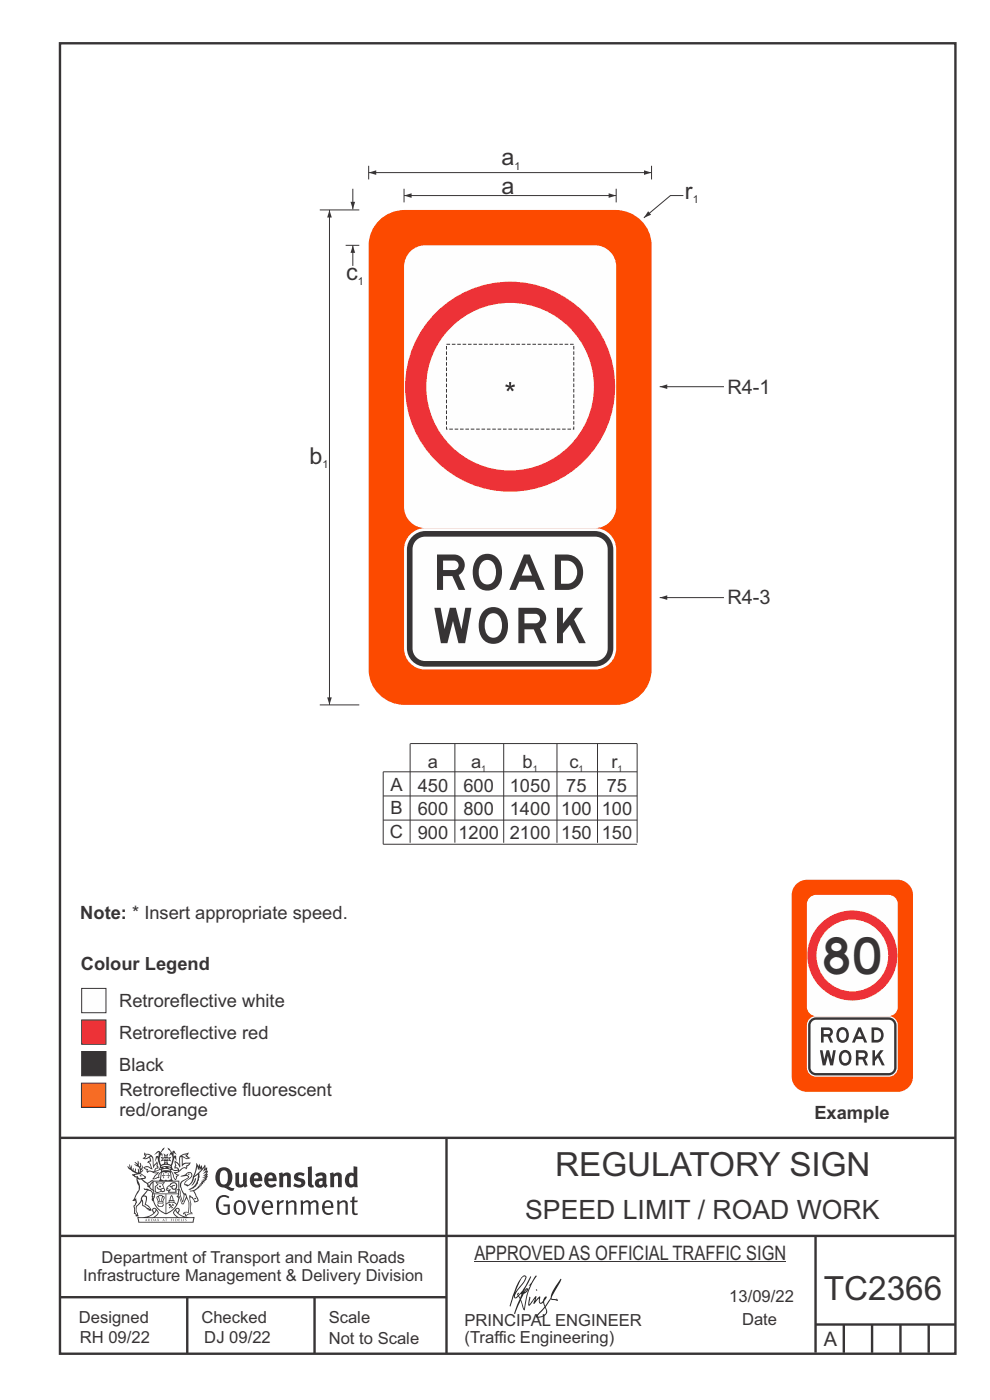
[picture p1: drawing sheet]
<svg xmlns="http://www.w3.org/2000/svg" width="210mm" height="297mm" viewBox="0 0 210 297" stroke-linecap="round" stroke-linejoin="round" font-family="sans-serif">
<g fill="none" stroke="#373435" stroke-width=".51">
<path d="M12.7 9.2h190v278h-190zM12.7 241.4h190M94.7 241.4v45.8M12.7 275.2h82M12.7 262.2h190.1M39.7 275.2v12M66.7 275.2v12M173 262.1v24.9M173 281h29.6M179 281v6M185 281v6M191 281v6"/>
<path d="M197 281v6"/>
</g>
<g fill="#373435">
<path d="M47 248.4a2.55 2.55 0 0 0 0 2.7l.3 .2a.81 .81 0 0 0 1-1v-.5a1.04 1.04 0 0 0-1.1-1.5zM46.3 248.1a1.82 1.82 0 0 1 2.1-.2 1.82 1.82 0 0 1 .9 1.8 2.29 2.29 0 0 1-.8 2l.7 .3h.5l-.2 .6a2.87 2.87 0 0 1-2-.7 2.12 2.12 0 0 1-1.7-3.1z" fill-rule="evenodd"/>
<path d="M49.9 248.9l.8-.2v2a.46 .46 0 0 0 .3 .6 .46 .46 0 0 0 .6-.3v-2.1l.7-.2v2.4l.2 .5-.5 .3-.3-.3a1.02 1.02 0 0 1-1.2 .3 1.02 1.02 0 0 1-.6-1.1z" fill-rule="evenodd"/>
<path d="M54 249.5l-.1 .5h.9a.49 .49 0 0 0-.2-.6 .49 .49 0 0 0-.6 .1zM53.4 249.1a1.34 1.34 0 0 1 1.6-.2 1.34 1.34 0 0 1 .6 1.5v.2h-1.7a.77 .77 0 0 0 .5 .8 .77 .77 0 0 0 .9-.4l.3 .5a1.59 1.59 0 0 1-2 .2 1.59 1.59 0 0 1-.5-2.1z" fill-rule="evenodd"/>
<path d="M57 249.5l-.1 .5h1a.49 .49 0 0 0-.2-.6 .49 .49 0 0 0-.7 .1zM56.4 249.1a1.34 1.34 0 0 1 1.6-.2 1.34 1.34 0 0 1 .7 1.5v.2h-1.8a.77 .77 0 0 0 .5 .8 .77 .77 0 0 0 .9-.4l.4 .5a1.59 1.59 0 0 1-2.1 .2 1.59 1.59 0 0 1-.5-2.1z" fill-rule="evenodd"/>
<path d="M59.2 248.9l.7-.2 .1 .4a.95 .95 0 0 1 1-.3 .95 .95 0 0 1 .7 .8v2.3h-.8v-2.3a.46 .46 0 0 0-.8 .1v2.2h-.8z" fill-rule="evenodd"/>
<path d="M62.6 249.1a1.75 1.75 0 0 1 2-.1l-.2 .5-.6-.2a.43 .43 0 0 0-.6 .3l.4 .3a1.04 1.04 0 0 1 1.2 1.1 1.04 1.04 0 0 1-1.4 1l-1.2-.4 .3-.6 1 .4 .4-.4a.88 .88 0 0 0-1-.5l-.4-.2-.1-.4z" fill-rule="evenodd"/>
<path d="M65.3 247.6l.8-.2 .1 3.8 .3 .2 .1 .4a.88 .88 0 0 1-1 0 .88 .88 0 0 1-.3-1z" fill-rule="evenodd"/>
<path d="M67.8 250.6a.43 .43 0 0 0-.1 .7 .43 .43 0 0 0 .7-.1v-.7zM66.8 249.1a1.7 1.7 0 0 1 2.4 .1v1.9l.3 .4-.4 .5-.5-.4a1.03 1.03 0 0 1-1.7-.1 1.03 1.03 0 0 1 .8-1.5h.7v-.4a.8 .8 0 0 0-1.2 .1z" fill-rule="evenodd"/>
<path d="M70 248.9l.7-.2 .1 .4a.95 .95 0 0 1 1-.3 .95 .95 0 0 1 .7 .8v2.3h-.8v-2.3a.46 .46 0 0 0-.8 .1v2.2h-.8z" fill-rule="evenodd"/>
<path d="M74.3 249.5a1.48 1.48 0 0 0 0 1.7h.5l.2-.1v-1.5l-.3-.2zM75 247.4l.8 .1 .1 4.4h-.7l-.1-.2a1.26 1.26 0 0 1-1.4 0 1.26 1.26 0 0 1-.5-1.3 1.29 1.29 0 0 1 .4-1.4 1.29 1.29 0 0 1 1.4-.1z" fill-rule="evenodd"/>
<path d="M46.4 253.9a1.72 1.72 0 0 1 2.3 0l-.3 .3a1.24 1.24 0 0 0-1.4-.2 1.24 1.24 0 0 0-.6 1.4 1.49 1.49 0 0 0 1.2 1.9l.7-.1v-1.3h-.8l-.1-.4h1.3v1.9a1.93 1.93 0 0 1-2.2 0 1.93 1.93 0 0 1-.7-2.2l.2-.8z" fill-rule="evenodd"/>
<path d="M50.4 255.1a1.65 1.65 0 0 0 .2 2.2 .99 .99 0 0 0 1-1.4 .78 .78 0 0 0-.4-.8 .78 .78 0 0 0-.8 0zM50 254.9a1.33 1.33 0 0 1 1.6-.1 1.33 1.33 0 0 1 .5 1.4 1.31 1.31 0 0 1-1.3 1.6 1.31 1.31 0 0 1-1.2-1.6v-.6z" fill-rule="evenodd"/>
<path d="M52.5 254.7l.4-.1 .9 2.6 .8-2.5h.5l-1.1 3h-.5z" fill-rule="evenodd"/>
<path d="M56.3 255.2l-.2 .7h1.3a.7 .7 0 0 0-.3-.8 .7 .7 0 0 0-.8 .1zM55.9 255a1.22 1.22 0 0 1 1.5-.2 1.22 1.22 0 0 1 .5 1.5h-1.8a.93 .93 0 0 0 .5 1 .93 .93 0 0 0 1.1-.2l.2 .3a1.43 1.43 0 0 1-1.8 .1 1.43 1.43 0 0 1-.6-1.7z" fill-rule="evenodd"/>
<path d="M58.7 254.7l.4-.1 .1 .5 .4-.4 .6-.1-.2 .5a.66 .66 0 0 0-.8 .7v1.9h-.4z" fill-rule="evenodd"/>
<path d="M60.6 254.7l.4-.1 .1 .5a.94 .94 0 0 1 1-.5 .94 .94 0 0 1 .8 .8v2.3h-.5l-.1-2.5a.81 .81 0 0 0-1.2 .3v2.2h-.4z" fill-rule="evenodd"/>
<path d="M63.7 254.7l.5-.1 .1 .5 .4-.3a.78 .78 0 0 1 1.1 .3 .9 .9 0 0 1 1-.5 .9 .9 0 0 1 .8 .8v2.3h-.5l-.1-2.5a.67 .67 0 0 0-1.1 .3v2.2h-.5v-2.4l-.4-.3-.7 .4v2.3h-.5z" fill-rule="evenodd"/>
<path d="M69 255.2l-.1 .7h1.3a.7 .7 0 0 0-.3-.8 .7 .7 0 0 0-.9 .1zM68.7 255a1.22 1.22 0 0 1 1.5-.2 1.22 1.22 0 0 1 .5 1.5h-1.8a.93 .93 0 0 0 .4 1 .93 .93 0 0 0 1.2-.2l.1 .3a1.44 1.44 0 0 1-1.7 .1 1.44 1.44 0 0 1-.6-1.7z" fill-rule="evenodd"/>
<path d="M71.4 254.7l.5-.1 .1 .5a.94 .94 0 0 1 1-.5 .94 .94 0 0 1 .8 .8v2.3h-.5l-.1-2.5a.81 .81 0 0 0-1.2 .3v2.2h-.4z" fill-rule="evenodd"/>
<path d="M74.7 253.9l.5-.1v.9h.7l-.1 .3h-.6v2.2l.1 .2h.5l.1 .3a.75 .75 0 0 1-1.2-.6v-2.1h-.4v-.3h.4z" fill-rule="evenodd"/>
<path d="M30.8 244.9l1.1 .3-.9 .5h-.4l.6-.5zM31.8 245.4h.2a2.44 2.44 0 0 1 .4 1.9l.1 .5 .7-1-.1 .6 .3 .3a.57 .57 0 0 0-.6 .7l-1-.1-.5 .2 .2-.5-.8-.3 .7-.1 .9 .5 .1-.1-.6-1.3-.2-.2h.5zM30.7 244.4l-.1 .5 .2 .4-.6 .4a1.04 1.04 0 0 0 1.4-.1l.2 .6-.3 .1-.2 .4a.94 .94 0 0 1 .8 1.1l-.2-.1a1.16 1.16 0 0 0-1.5-.1l.3 .4 .4 .2 .1 .5 .2 .1 .1-.2a.94 .94 0 0 1 1.1 .2l.8 .1-1.2 1.2a1.13 1.13 0 0 0 1.2-.2l.4-.1-.1-.4 .5-.8a.83 .83 0 0 0-.6 1.1l-.3-.1-.7 .4 1.1-1.4-.5 .1-.5-.1 1.3-.5-.1-.1-.9 .4v-.3l.2-.2 .3 .1 .1-.3-.2-.4v-.6l-.1-.4-.7 1v-.7a1.42 1.42 0 0 0-1.6-1.8z" fill-rule="evenodd"/>
<path d="M38.5 245.2l.5-.2 .7-.1-.6 .3 .8 .5h-.3zM38.3 245.5l.2-.1 .1 2a1.69 1.69 0 0 1 1.6-.6l-.8 .5 .1 .5a1.1 1.1 0 0 0-1.5 .6l-.1-.5-.2-.2h-.5l.3-.4-.3-.7a1.42 1.42 0 0 1 .8 1.1l.2-.1zM37.1 246.2l.1 1-.2 .3 .1 .4h.5l.1 .2a.96 .96 0 0 1-1.1-.1l-.1 .1a1.06 1.06 0 0 0 1.3 .2v.1a.72 .72 0 0 1-1 .2l.3 .5 .6 .2-.4 .2-.1 .6-.2-.3-.4-1.1-.4-.4 .4 .9a1.54 1.54 0 0 0 .7 1.2l.2-.3a.58 .58 0 0 1 .4-.8l.2-.1h-.3l-.5-.3 .9-.5a.93 .93 0 0 1 1.2-.5v.2l.2-.2 .1-.5a.99 .99 0 0 0 .7-.8l-1.3 .1-.3 .2-.1-1.4 .9 .4 .9-.3h-.4l-.5-.4 .4-.7-.6 .2a1.46 1.46 0 0 0-1.4 2.1v.4l-.2-.4z" fill-rule="evenodd"/>
<path d="M35.6 248.9l.2 .1-.1 .3 .4 .1h-.4v.6l-.1-.6h-.3l.3-.1z" fill-rule="evenodd"/>
<path d="M34.6 248.9l.2 .1v.3l.3 .1h-.3l-.1 .6v-.6h-.4l.4-.1z" fill-rule="evenodd"/>
<path d="M34.3 248.8a.57 .57 0 0 1 .9 .2 .57 .57 0 0 1 .9-.2l.2 1.4h-.2a.57 .57 0 0 1-.9 0 .69 .69 0 0 1-1.1 0zM34.2 248.1l-.3 2.1-.2 .4h3l-.2-.4-.3-2.1h-.2v.2l-.8-.1-.8 .1v-.2z" fill-rule="evenodd"/>
<path d="M34.2 252.4a.3 .3 0 0 0 .6 0 .3 .3 0 0 0-.6 0zM33.3 250.9l.3 .3-.3 .4a.79 .79 0 0 0 0 1.3l.8-.2-.1-.3a.55 .55 0 0 1-.7-.6l.1-.1 .2 .3 .3 .2 .8-.2-.4-.7 .4-.4-.7 .2zM33 250.7l1.1 .2 .9-.2-.4 .6 .4 1.2a.56 .56 0 0 1-.8 .3l-.2 .1a.73 .73 0 0 1-.9 .1 .73 .73 0 0 1-.3-1v-.4l.6-.4z" fill-rule="evenodd"/>
<path d="M35.6 251.8l.7-.4a.58 .58 0 0 1 1-.1 .58 .58 0 0 1-.4 .9l-.3-.3a.43 .43 0 0 1 .6-.4 .57 .57 0 0 0-.8 .2l-.2-.1-.3 .1 .4 .2a.55 .55 0 0 0 .9 .4v.5h-1.3l.3-.4-.1-.1-.6 .1 .2-.3-.2-.1zM35.4 251.8l-.1 .2a.39 .39 0 0 0 .2 .6h.3l-.2 .4h1.9l-.1-.8a.86 .86 0 0 0-.1-1.3 .86 .86 0 0 0-1.3 .4z" fill-rule="evenodd"/>
<path d="M36 254.8h.8v.2h-.8zM36.4 253.8l.2 .8h-.4zM36.4 253.5l-.3 .5-.1 .6h-.2v.4l-.7 .4 .2 .1a1.48 1.48 0 0 1 2.1 .2l.2-.1-.6-.5v-.5h-.2l-.1-.6z" fill-rule="evenodd"/>
<path d="M35.8 255.4l.4 .1 .1 .3 .3-.2-.2-.2a.38 .38 0 0 1 .5 .5l-.2-.2-.3 .2 .3 .2-.3 .3-.1-.4-.4 .4-.1-.2 .4-.3-.1-.1-.2 .1z" fill-rule="evenodd"/>
<path d="M34.5 254h.2v.2l-.2 .6h-.2zM33.6 255.3h.9v.2a.55 .55 0 0 1-.8 .4v-.2l-.2-.1zM33.4 254h.2l.2 .8h-.2zM33.6 255l.8-.1 .1 .2h-.8zM33.8 253.7h.5l-.2 1.1h-.1zM33.3 253.8l-.1 .3 .3 1.1a.48 .48 0 0 0-.1 .6 .48 .48 0 0 0 .5 .2h.5a.49 .49 0 0 0 .2-.8l.3-1.1-.1-.3a1.42 1.42 0 0 0-1.5 0z" fill-rule="evenodd"/>
<path d="M33.7 251.5l.4 .1 .1 .3h-.3z" fill-rule="evenodd"/>
<path d="M41.3 250.1l.3-.2-.2 .8-.6 .8h-.2l.5-.7z" fill-rule="evenodd"/>
<path d="M39.7 249l.3-.2 .5 .2a.88 .88 0 0 1-.6 1.1 1.22 1.22 0 0 0-.8 1.3l.5 .2a.72 .72 0 0 0 .9-.4l.5-.8 .2-.6 .8-.6v.2a2.85 2.85 0 0 1-2 2.9l.1 .1a2.13 2.13 0 0 0 1.9-1.5v-.3a2.01 2.01 0 0 0 .3-1.7l1.1-1.3-.4 1 .7-.5-.7 1 .8-.4-.8 .8 .7-.2-.9 .6 .8-.1-.8 .4h.7l-.8 .3 .3 .2h-.4l.2 .3h-.4l.2 .3h-.4l.1 .2h-.1a2.16 2.16 0 0 1-2 1.1l.1 .2 .4-.1a.76 .76 0 0 1 .7 .8l.5 1.2-.6 .2a1.45 1.45 0 0 0-1.1-1.3l.2 1.8-.1 1.8 .4 .3a1.07 1.07 0 0 0-1.2 .4v-.3l-.5-.2a.87 .87 0 0 1 1.1-.1v-.7a4.4 4.4 0 0 0-.6-3.1l-.1-.3h-.2a2.16 2.16 0 0 1-.7-2.2l.3-.4 1.2-.7a.55 .55 0 0 0-.4-.8zM37.8 252.4a.76 .76 0 0 1 .3 1.1l.6 1.6 .4-1.7 .2 .1a.61 .61 0 0 1-.1 .9l-.3 .8-.2 .1-.7-1.6-.3 .1a1.18 1.18 0 0 0 .1-1.4zM41.8 247.5l.2 .7 .3-.5v.6l.4-.5a1.9 1.9 0 0 1-1.2 1.4l-.3 .3zM38.2 249.6l1.4-.2 .2 .2v.3l-.5 .2a1.26 1.26 0 0 0-.9 1.9l.2 .7a1.84 1.84 0 0 1 .1 2.1l-.4-1.4a.96 .96 0 0 0-.4-1.2l-.4 .2a.78 .78 0 0 1 0 1.3l.1 .3h.4l.4 1.1a.38 .38 0 0 0 .2 .4 .38 .38 0 0 0 .4-.1l.6-1.2a2.94 2.94 0 0 1 .4 2.5l-.1 .4h-.8l-.3 .4v.2l.4-.1 .1 .4 .2 .1a1.02 1.02 0 0 1 1.3-.5v-.4l-.3-.1 .1-1.8-.3-1.3h.1a1.14 1.14 0 0 1 .8 1 .63 .63 0 0 0 .8-.2 .63 .63 0 0 0-.2-.9l-.6-1.2 .9-.6 .2-.4h.3l-.1-.2h.4l-.1-.3h.3l-.1-.3 .5-.1-.2-.2 .6-.4v-.2h-.2l.4-.5h-.3l.3-.5-.4 .1 .4-.5v-.3l-.3 .2 .2-.7-.1-.2-.4 .3v-.8l-.6 .8-.2-.8-.2 .5-.3-.7-.1 .6-.5-.8-.1 1.4-.6 1.8a1.81 1.81 0 0 1-1 1.5l-.6-.2a1.75 1.75 0 0 1 1.1-1.2 .75 .75 0 0 0 .1-1.3 .75 .75 0 0 0-1.2 .4z" fill-rule="evenodd"/>
<path d="M41.2 254.1h.3l.2 .2-.4 .1z" fill-rule="evenodd"/>
<path d="M29.4 258.4h11.6l-.1 .8h-11.4zM31.3 258.2l.5-.1a2.48 2.48 0 0 0 1.4-1.3l.3 .5-.5 .6-.5 .3zM32.5 256.6l.3-.2 .2 .1-.3 .7zM37.2 256.8a2.65 2.65 0 0 0 1.8 1.4h-1.1l-.5-.3-.5-.6zM37.4 256.5l.2-.1 .3 .2-.3 .6zM29.2 258.2l.1 1.2h11.8l.2-1.1-.2-.1a4.1 4.1 0 0 1-3.3-.9l.3-.4-.1-.6a1.06 1.06 0 0 0-1.3 1l.2 .4 .6 .5h-4.7l.3-.1a.84 .84 0 0 0 .6-.8 .84 .84 0 0 0-.5-.8l-.3-.2h-.5l-.1 .6 .3 .4a4.2 4.2 0 0 1-3.4 .9z" fill-rule="evenodd"/>
<path d="M31 258.7l.1 .2h-.2zM31 258.5l-.3 .6 .4-.2 .2 .2z" fill-rule="evenodd"/>
<path d="M31.3 258.6h.3v.4a.25 .25 0 0 0 .2-.1 .25 .25 0 0 0-.1-.3h.1a.29 .29 0 0 1 0 .4 .29 .29 0 0 1-.4 0 .29 .29 0 0 1 0-.4z" fill-rule="evenodd"/>
<path d="M32.2 258.6a.22 .22 0 0 1 .3 .2 .22 .22 0 0 1-.3 .2zM32 258.6l.1 .4a.33 .33 0 0 0 .4 0 .33 .33 0 0 0 0-.4 .33 .33 0 0 0-.5 0z" fill-rule="evenodd"/>
<path d="M32.9 258.7l.1 .2h-.2zM32.9 258.5l-.2 .6 .3-.2 .2 .2z" fill-rule="evenodd"/>
<path d="M33.3 258.6h.2l.1 .1 .2-.1-.2 .2 .2 .3-.3-.3-.1 .3h-.1l.2-.3z" fill-rule="evenodd"/>
<path d="M34.7 258.7l.1 .2h-.2zM34.7 258.5l-.3 .6 .4-.2 .2 .2z" fill-rule="evenodd"/>
<path d="M35 258.5h.5l-.2 .1v.5h-.2l.1-.5z" fill-rule="evenodd"/>
<path d="M36.2 258.6l.3-.1-.1 .1v.2h.1h-.1v.3h-.2z" fill-rule="evenodd"/>
<path d="M36.7 258.6h.2v.5h-.2z" fill-rule="evenodd"/>
<path d="M37.3 258.6a.22 .22 0 0 1 .3 .2 .22 .22 0 0 1-.3 .2zM37.1 258.6v.4a.33 .33 0 0 0 .5 0 .33 .33 0 0 0 0-.4 .33 .33 0 0 0-.5 0z" fill-rule="evenodd"/>
<path d="M37.8 258.6l.4-.1-.2 .1v.2h.1h-.1v.2l.2 .1h-.4z" fill-rule="evenodd"/>
<path d="M38.4 258.6h.2l-.1 .4 .2 .1h-.3z" fill-rule="evenodd"/>
<path d="M38.9 258.6h.2v.5h-.2z" fill-rule="evenodd"/>
<path d="M39.3 258.6h.2h-.1l.2 .3-.2 .2-.1-.1v-.1l.2 .1z" fill-rule="evenodd"/>
<path d="M34.2 247.4a1.51 1.51 0 0 1 2 .2 2.67 2.67 0 0 0-2.1 0zM35.7 247.6l.4 .1 .1 .3-.4-.1zM34.6 247.6h.5l.1 .2h-.4zM34 247.8l.3 .2h-.3zM34.9 246.9l.3-.2 .3 .2zM34.9 245.6l.2 .1v.3h-.2zM35 245.1l.2 .2 .2-.2-.1 .3h-.2zM35.1 246.3h.2l.1 .4-.2-.2-.2 .2zM35.3 245.7l.2-.1v.4h-.2zM34.4 245.7h.3l.1 .3-.4 .1 .2-.2zM35.7 245.7h.3l-.2 .2 .2 .2-.4-.1zM32.7 244.9l1-.5-.1 1-.2-.2-.3 .2-.3 1.1 .5-1 .3 .9a1.84 1.84 0 0 1 .2 1.7l.4 .1a2.48 2.48 0 0 1 2.2 0l.2-.2-.2-.7 .7-1.8 .4 .7-.2-1-.2-.1-.2 .3v-.9l.6 .4-.6-.8-.3 .1-.1 .4-.5-.9-.5-.3 .2 .5 .6 .5-.5 .8 .4-.4a2.06 2.06 0 0 1 0 2.3l-.5-.2-.2-.6 .1-.1 .8 .2-.4-.5 .4-.5-.7 .2-.2-.2 .2-.7-.5 .4-.5-.4 .2 .7-.2 .2-.7-.2 .4 .5-.4 .5 .8-.2 .1 .1-.2 .6-.5 .2a2.02 2.02 0 0 1 0-2.2l.3 .5-.1-.7-.3-.1 .8-1.2-.4 .3-.5 .8-.2-.3a.8 .8 0 0 0-.8 .5z" fill-rule="evenodd"/>
<path d="M29.2 250.1l.3 .1a.61 .61 0 0 1 .8 .4l.3 .2a.8 .8 0 0 1 .6 1l.4 .1 .5 .5a1 1 0 0 1 .5 1.1l-.1 .7v-.5h-.1a.96 .96 0 0 0-.8-1.3l-.2-.2h-.7l-.1-.1-.1 .1 .1 .3h.6l-1.2 1.3-.2 1-.4 .6a1.33 1.33 0 0 0-.5 1.8l.2 .5a1.26 1.26 0 0 1-.5-1.5l-.1-.3a1.56 1.56 0 0 0 .4-1.7l-.3 .2 .2-.5a3.2 3.2 0 0 0 .7-3zM30.4 253.9h.4a2.06 2.06 0 0 1-.1 1.6l.7 .5 .4 .4-.6-.1-.8-.6-.1-.9a.51 .51 0 0 1 .1-.9zM28.6 249.3a1.52 1.52 0 0 1 2.1 .5l-1.1 .2-.2-.1-.1-.4h-.5zM27.5 247v.8l-.3-.4h-.1a3.1 3.1 0 0 0 1.9 1.6l-1 .1 .5 .6 .5 .1 .1 1.1a1.84 1.84 0 0 1-.3 2.5l-.4 .9-.3 .4 .2 .1 .4-.1 .1 .4-.2 .5-.3 .2 .1 1.7h.2l.3 .5 .1 .1 .4-.1-.1-.5a1.3 1.3 0 0 1-.1-1.7l.9-1 .1 1.1 .6 .2 .5 .5 .1-.1 .2 .3h.5a1.85 1.85 0 0 0-1.2-1.4l.1-.3a1.39 1.39 0 0 0 0-1.4l-.5-.1 .5-.5a.66 .66 0 0 1 .9-.4 .66 .66 0 0 1 .3 .9l-.1 .4 .2-.1v.2l-.1 .3 .2 .5 .1-.3a2.24 2.24 0 0 0 .1-2.2 .73 .73 0 0 1-.7-.7 .73 .73 0 0 1 .6-.7v-.2a.94 .94 0 0 0-.9 .8 .48 .48 0 0 1-.1-.6 .48 .48 0 0 1 .5-.2l.5-.3a.51 .51 0 0 0-.8 .2l-.5 .2-1-.8h.6l.2-.5-1.2-.7 .5-.5v-.3l-.5 .4 .1-.2a.69 .69 0 0 0 .2-1v.4l-.2 .3v-1.1l-.3-.2 .1 .6-.1 .2-.4-1.3v.7l-.6-.4 .5 .7-.6-.2 .3 .3a1 1 0 0 1 .7 1.4l-.2-.8v.9l-.5-.2v-.8l-.2 .7-.2-.1-.1-.6-.2 .4-.2-.2 .1-.7-.2 .5z" fill-rule="evenodd"/>
<path d="M29.6 249.4l.2-.1 .3 .2z" fill-rule="evenodd"/>
<path d="M32.4 250.5h5.6v2l-.2-.1v-1.7h-5.2v2.5h5.2v-.8l.1 .2-.1 1.1v-.3h-2.5v4a4.1 4.1 0 0 0 2.6-3.6l.1-.1a4 4 0 0 1-2.8 3.9 4.2 4.2 0 0 1-2.8-4.7l.1 1.2 .1-.1a3.8 3.8 0 0 0 2.5 3.4v-4h-2.5l-.2-.9z" fill-rule="evenodd"/>
<circle cx="40" cy="249.1" r=".17"/>
</g>
<path d="M100.6 267.7h66.2" fill="none" stroke="#373435" stroke-width=".21"/>
<g fill="#252726">
<path d="M111.6 273.7l.2-.2-.5 .7zM110.4 274.5l.3 .1-.3 .7-.3-.4zM110.9 270.9l.5-.1a9.3 9.3 0 0 1-2 3.2l-.1 .2 1-2.5zM110.6 271a14.7 14.7 0 0 0-2.2 4.9l-.3 1.2 .1 .1 .8-2.4a.42 .42 0 0 0 .2 .7 .42 .42 0 0 0 .6-.3l.2-.2 .2 .6-1.1 3.1h.2l1.1-2.8 .6 1.9 .2 .2 .2-.5a13.5 13.5 0 0 1 2-6.2l.5-.5-.2-.2-1.6 2.1 .4-.1a14.9 14.9 0 0 0-1.3 5.1l-.4-1.2a1.39 1.39 0 0 1 .2-1.8l.1-.2a.92 .92 0 0 0 .8-1.2 .75 .75 0 0 0-.7 .7l-.2 .2 1.6-3.4h-.1l-.4 .7a10.5 10.5 0 0 1-2.2 3.2l.2-.4a.32 .32 0 0 0-.4 .2 .32 .32 0 0 0 .1 .4l-.5 .4a3.2 3.2 0 0 1 1.1-2.3l.5-.6a2.49 2.49 0 0 0 .7-1.6l-.3-.2z" fill-rule="evenodd"/>
<path d="M115.6 277.5a1.15 1.15 0 0 1 .1 1.3 1.15 1.15 0 0 1-1.2 .5h-.5zM112.3 275.1l-.3 1.7 .3 .2 1.2-1.5-.3 1.1 1.1-1.2a.94 .94 0 0 0 .4 1.2l.5-.3 .3 .9-1.2 1.3a.98 .98 0 0 0-.5 1 1.9 1.9 0 0 0 2.3-1.3l-.1-.3a1.02 1.02 0 0 1 .3-1.4l.5-.9 1.5 .3-.2-.5v.3l-1.1-.2v-.2l2-3.6 .1-.3-.1-.1-1.8 2.7a6.6 6.6 0 0 1-1.5 3l-.2-.2a1.01 1.01 0 0 1 .4-1.4l.1-.2-.3-.2-.3 .5-.2 .5-.5 .4-.2-.4 .1-.9-.2-.1-.8 .9 .2-.9h-.1l-1.4 1.7 .2-1.4v-.1z" fill-rule="evenodd"/>
<path d="M113.7 273.5l.3 .3h-.3z" fill-rule="evenodd"/>
</g>
<path d="M17.3 229.8h5.1v5.1h-5.1z" fill-rule="evenodd" fill="#f56b03" stroke="#373435" stroke-width=".21"/>
<path d="M17.3 216.4h5.2v5.1h-5.2z" fill-rule="evenodd" fill="#ed3237" stroke="#373435" stroke-width=".21"/>
<path d="M17.3 209.7h5.2v5.1h-5.2z" fill-rule="evenodd" fill="#fefefe" stroke="#373435" stroke-width=".21"/>
<path d="M17.3 223.1h5.2v5.1h-5.2z" fill-rule="evenodd" fill="#373435" stroke="#373435" stroke-width=".21"/>
<path d="M87 157.8v21M87 157.7l48.1 .1v21M96.5 157.7v21.1M106.8 157.8v21M118.1 157.8v21M126.7 157.8v21M81.3 174h53.8M81.3 168.9h53.8M135.1 163.7h-53.8v15.4h53.8" fill="none" stroke="#373435" stroke-width=".21"/>
<path d="M168.9 187.6a3.3 3.3 0 0 1 2.3-1h19.2a3.2 3.2 0 0 1 3.3 3.2v38.6a3.2 3.2 0 0 1-3.3 3.2h-19.2a3.2 3.2 0 0 1-3.3-3.2v-38.6a3.1 3.1 0 0 1 1-2.2z" fill-rule="evenodd" fill="#fc4a00"/>
<path d="M171.7 216.1l.9-.5h.5h15.4a1.92 1.92 0 0 1 1.9 1.9v9a1.92 1.92 0 0 1-1.9 1.9h-15.4a1.92 1.92 0 0 1-1.9-1.9v-9v-.5z" fill-rule="evenodd" fill="#fefefe"/>
<path d="M171.9 216.3l.8-.4 .4-.1h15.4a1.69 1.69 0 0 1 1.7 1.7v9a1.69 1.69 0 0 1-1.7 1.7h-15.4a1.69 1.69 0 0 1-1.7-1.7v-9l.1-.4z" fill-rule="evenodd" fill="#373435"/>
<path d="M172.4 216.6l.7-.3h15.4a1.15 1.15 0 0 1 1.2 1.2v9a1.15 1.15 0 0 1-1.2 1.1h-15.4a1.15 1.15 0 0 1-1.2-1.1v-9l.1-.4z" fill-rule="evenodd" fill="#fefefe"/>
<g fill="#373435">
<path d="M173.9 222.8h.6l.3 1.9 .5-1.9h.6l.5 2 .3-2h.6l-.6 3.2h-.6l-.5-2-.5 2h-.6z"/>
<path d="M185.1 222.8h.5v1.4l1.1-1.4h.7l-.8 1.1 1.1 2.1h-.6l-.9-1.7-.6 .8v.9h-.5z"/>
<path d="M174.2 218v3.2h.5v-1.3h.9l.5 1.3h.6l-.6-1.4a.98 .98 0 0 0 .6-1.1 .98 .98 0 0 0-1-.7zM174.7 218.5h1a.43 .43 0 0 1 .4 .4 .43 .43 0 0 1-.4 .5h-1z"/>
<path d="M178.3 218.6a.83 .83 0 0 1 1 .1 .83 .83 0 0 1 .2 .9 .83 .83 0 0 1-.8 1.1 .83 .83 0 0 1-.8-1.1l.1-.6zM177.9 218.2a1.89 1.89 0 0 0 .5 3 1.64 1.64 0 0 0 1.6-.8 1.64 1.64 0 0 0-.1-1.8 1.25 1.25 0 0 0-2-.4z"/>
<path d="M182.1 218l-1.4 3.2h.6l.3-.8h1.4l.3 .8h.6l-1.3-3.2zM182.3 218.7l.5 1.2h-.9z"/>
<path d="M184.9 218v3.2a2.24 2.24 0 0 0 2.2-.5 1.65 1.65 0 0 0 .2-1.7 1.65 1.65 0 0 0-1.4-1zM185.4 218.5a1.11 1.11 0 0 1 1.5 1.1 1.11 1.11 0 0 1-1.5 1z"/>
<path d="M178.9 223.4a.83 .83 0 0 1 .9 .1 .83 .83 0 0 1 .3 .9 .83 .83 0 0 1-.8 1.1 .83 .83 0 0 1-.8-1.1l.1-.6zM178.5 223a1.89 1.89 0 0 0 .5 3 1.64 1.64 0 0 0 1.5-.8 1.64 1.64 0 0 0-.1-1.7 1.25 1.25 0 0 0-1.9-.5z"/>
<path d="M181.6 222.8v3.2h.5v-1.2h.8l.6 1.2h.6l-.6-1.3a.98 .98 0 0 0 .6-1.1 .98 .98 0 0 0-1-.8zM182.1 223.3h1a.43 .43 0 0 1 .4 .5 .43 .43 0 0 1-.4 .4h-1z"/>
</g>
<circle cx="180.8" cy="202.7" r="9.4" fill="#f32c2e"/>
<circle cx="180.8" cy="202.7" r="7.9" fill="#fefefe"/>
<path d="M174.8 197.9h12v9.5h-12z" fill="none" stroke="#373435" stroke-width=".21" stroke-dasharray=".6 .4" stroke-linecap="butt"/>
<path d="M171.7 190.4l.9-.5 .5-.1h15.4a1.94 1.94 0 0 1 1.9 2v21.8a1.94 1.94 0 0 1-1.9 2h-15.4a1.94 1.94 0 0 1-1.9-2v-21.8v-.5z" fill-rule="evenodd" fill="#fefefe"/>
<circle cx="180.8" cy="202.7" r="9.5" fill="#ed3237"/>
<circle cx="180.8" cy="202.7" r="7.6" fill="#fefefe"/>
<path d="M80.1 47.1a7.7 7.7 0 0 1 5.8-2.6h44.6a7.6 7.6 0 0 1 7.7 7.5v90.1a7.6 7.6 0 0 1-7.7 7.4h-44.6a7.6 7.6 0 0 1-7.7-7.4v-90.1a7.3 7.3 0 0 1 1.9-4.9z" fill-rule="evenodd" fill="#fc4a00"/>
<path d="M86.8 113.6a4.5 4.5 0 0 1 3.4-1.6h36a4.5 4.5 0 0 1 4.5 4.5v21.1a4.5 4.5 0 0 1-4.5 4.4h-36a4.5 4.5 0 0 1-4.5-4.4v-21.1a4.4 4.4 0 0 1 1.1-2.9z" fill-rule="evenodd" fill="#fefefe"/>
<path d="M87.5 113.8a3.9 3.9 0 0 1 2.8-1.1h35.9a3.9 3.9 0 0 1 3.9 3.9v20.9a3.9 3.9 0 0 1-3.9 3.9h-35.9a3.9 3.9 0 0 1-4-3.9v-20.9a3.9 3.9 0 0 1 1.2-2.8z" fill-rule="evenodd" fill="#373435"/>
<path d="M88.1 114.8a2.66 2.66 0 0 1 2.1-1h36a2.67 2.67 0 0 1 2.7 2.7v21.1a2.67 2.67 0 0 1-2.7 2.6h-36a2.67 2.67 0 0 1-2.7-2.6v-21.1l.1-.6z" fill-rule="evenodd" fill="#fefefe"/>
<g fill="#373435">
<path d="M92.1 128.9h1.4l.8 4.6 1.1-4.6h1.3l1.2 4.6 .8-4.6h1.3l-1.3 7.5h-1.4l-1.2-4.7-1.2 4.7h-1.4z"/>
<path d="M118.2 128.9h1.2v3.4l2.7-3.4h1.6l-1.9 2.5 2.5 5h-1.5l-1.9-3.9-1.5 1.9v2h-1.2z"/>
<path d="M92.7 117.6v7.5h1.3v-2.9h2l1.3 2.9h1.4l-1.4-3.1a2.28 2.28 0 0 0 1.2-2.6 2.28 2.28 0 0 0-2.2-1.8zM94 118.9h2.3a1.01 1.01 0 0 1 1 1 1.01 1.01 0 0 1-1 1h-2.3z"/>
<path d="M102.3 119.2a1.73 1.73 0 0 1 1.8-.2 1.73 1.73 0 0 1 1 1.6 2.81 2.81 0 0 1-1.3 3.3 2.1 2.1 0 0 1-2.3-2.5l.2-1.2zM101.4 118.3a4.9 4.9 0 0 0 .3 6.5 3.1 3.1 0 0 0 3.3 .1 3.1 3.1 0 0 0 1.5-3 3.7 3.7 0 0 0-2.6-4.4l-1.4 .1z"/>
<path d="M111.1 117.6l-3.1 7.5h1.4l.8-1.7h3.2l.7 1.7h1.4l-3.1-7.5zM111.8 119.4l1.1 2.7h-2.2z"/>
<path d="M117.7 117.6v7.5h2.6a3.8 3.8 0 0 0 2.7-5.9l-.6-.8-.8-.5a7.8 7.8 0 0 0-3.9-.3zM119 118.9a3.1 3.1 0 0 1 2.6 .5 2.53 2.53 0 0 1 .8 2.6 2.53 2.53 0 0 1-2 1.8h-1.4z"/>
<path d="M103.6 130.5a1.73 1.73 0 0 1 1.8-.2 1.73 1.73 0 0 1 1 1.6 2.81 2.81 0 0 1-1.3 3.3 2.1 2.1 0 0 1-2.3-2.5l.2-1.2zM102.6 129.6a4.9 4.9 0 0 0 .4 6.5 3.1 3.1 0 0 0 3.2 .1 3.1 3.1 0 0 0 1.5-3 3.7 3.7 0 0 0-2.6-4.4l-1.4 .1z"/>
<path d="M110 128.9v7.5h1.2v-2.9h2l1.4 2.9h1.4l-1.4-3.1a2.28 2.28 0 0 0 1.2-2.6 2.28 2.28 0 0 0-2.2-1.8zM111.2 130.2h2.4a1.01 1.01 0 0 1 1 1 1.01 1.01 0 0 1-1 1h-2.4z"/>
</g>
<path d="M78.2 36.6h60M138.2 35.2v2.9" fill="none" stroke="#373435" stroke-width=".21"/>
<g fill="#373435">
<path d="M136.6 36.1l1.6 .5-1.6 .5z"/>
<path d="M78.2 36.6l1.6-.5v1z"/>
</g>
<path d="M85.7 41.5h45" fill="none" stroke="#373435" stroke-width=".21"/>
<g fill="#373435">
<path d="M129.1 41l1.6 .5-1.6 .5z"/>
<path d="M85.7 41.5l1.6-.5v1z"/>
</g>
<path d="M145 41.5h-2.8l-5.6 4.7" fill="none" stroke="#373435" stroke-width=".21"/>
<path d="M137.5 44.8l.6 .8-1.5 .6z" fill="#373435"/>
<path d="M139.9 82h13.7" fill="none" stroke="#373435" stroke-width=".21"/>
<path d="M140 82l1.5-.5v1z" fill="#373435"/>
<path d="M67.8 44.5h8.4M69.9 44.5v105M73.3 52h2.9M67.8 149.5h8.4" fill="none" stroke="#373435" stroke-width=".21"/>
<g fill="#373435">
<path d="M69.4 147.9h1l-.5 1.6z"/>
<path d="M69.9 44.6l.5 1.5h-1z"/>
</g>
<path d="M74.8 40v4.4" fill="none" stroke="#373435" stroke-width=".21"/>
<path d="M74.4 42.8h.9l-.5 1.6z" fill="#373435"/>
<path d="M74.8 52v4.4" fill="none" stroke="#373435" stroke-width=".21"/>
<path d="M74.8 52.1l.5 1.5h-.9z" fill="#373435"/>
<path d="M78.2 35.2v2.9M85.7 40v2.9M130.7 40v2.9M139.9 126.8h13.7" fill="none" stroke="#373435" stroke-width=".21"/>
<path d="M140 126.8l1.5-.5v1z" fill="#373435"/>
<path d="M86.8 53.6a4.5 4.5 0 0 1 3.4-1.6h36a4.5 4.5 0 0 1 4.5 4.5v51a4.5 4.5 0 0 1-4.5 4.5h-36a4.5 4.5 0 0 1-4.5-4.5v-51a4.5 4.5 0 0 1 1.1-2.9z" fill-rule="evenodd" fill="#fefefe"/>
<circle cx="108.2" cy="82" r="22.3" fill="#ed3237"/>
<circle cx="108.2" cy="82" r="17.8" fill="#fefefe"/>
<path d="M94.7 73h27v18h-27z" fill="none" stroke="#373435" stroke-width=".21" stroke-dasharray=".8 .4" stroke-linecap="butt"/>
<path d="M107.3 81.5l.7 .3v-.7h.4v.7l.7-.3 .1 .5-.7 .2 .5 .6-.4 .2-.4-.7-.4 .7-.4-.2 .5-.6-.7-.2z" fill="#373435"/>
<text font-size="7.7" fill="#373435" x="174.8" y="206.6">80</text>
<g font-size="7.1" fill="#373435">
<text x="117.8" y="249.6">REGULATORY SIGN</text>
<text x="174.8" y="275.7">TC2366</text>
</g>
<text font-size="5.6" fill="#373435" x="111.4" y="258.7">SPEED LIMIT / ROAD WORK</text>
<g font-size="4.9" fill="#373435">
<text x="106.4" y="35.1">a</text>
<text x="106.4" y="41.1">a</text>
<text x="145.3" y="42.2">r</text>
<text x="73.4" y="59.5">c</text>
<text x="65.7" y="98.4">b</text>
</g>
<g font-size="4.2" fill="#373435">
<text x="154.3" y="83.6">R4-1</text>
<text x="154.3" y="128.2">R4-3</text>
<text x="100.6" y="267.2">APPROVED AS OFFICIAL TRAFFIC SIGN</text>
<text x="174.7" y="285.6">A</text>
</g>
<g font-size="3.9" fill="#373435">
<text x="82.8" y="167.8">A</text>
<text x="88.6" y="167.9">450</text>
<text x="90.8" y="162.9">a</text>
<text x="98.3" y="167.9">600</text>
<text x="99.9" y="162.9">a</text>
<text x="108.1" y="167.9">1050</text>
<text x="110.8" y="162.9">b</text>
<text x="120.1" y="167.9">75</text>
<text x="120.8" y="162.9">c</text>
<text x="128.7" y="167.9">75</text>
<text x="129.7" y="162.9">r</text>
<text x="82.8" y="172.8">B</text>
<text x="88.6" y="172.9">600</text>
<text x="98.3" y="172.9">800</text>
<text x="108.1" y="172.9">1400</text>
<text x="119" y="172.9">100</text>
<text x="127.6" y="172.9">100</text>
<text x="82.7" y="177.8">C</text>
<text x="88.6" y="177.9">900</text>
<text x="97.2" y="177.9">1200</text>
<text x="108.1" y="177.9">2100</text>
<text x="119" y="177.9">150</text>
<text x="127.6" y="177.9">150</text>
<text x="17" y="195">Note: * Insert appropriate speed.</text>
<text x="17.1" y="205.8">Colour Legend</text>
<text x="25.3" y="213.6">Retroreflective white</text>
<text x="25.3" y="220.4">Retroreflective red</text>
<text x="25.3" y="227.2">Black</text>
<text x="25.3" y="232.5">Retroreflective fluorescent</text>
<text x="25.3" y="236.8">red/orange</text>
<text x="172.8" y="237.3">Example</text>
</g>
<g font-size="3.5" fill="#373435">
<text x="21.6" y="267.9">Department of Transport and Main Roads</text>
<text x="17.7" y="271.8">Infrastructure Management &amp; Delivery Division</text>
<text x="16.7" y="280.6">Designed</text>
<text x="42.7" y="280.6">Checked</text>
<text x="69.7" y="280.6">Scale</text>
<text x="98.5" y="281.3">PRINCIPAL ENGINEER</text>
<text x="154.7" y="276.2">13/09/22</text>
<text x="157.4" y="281.2">Date</text>
<text x="16.9" y="284.8">RH 09/22</text>
<text x="43.3" y="284.9">DJ 09/22</text>
<text x="69.7" y="285.2">Not to Scale</text>
<text x="98.5" y="284.8">(Traffic Engineering)</text>
</g>
<g font-size="2.3" fill="#373435">
<text x="109.1" y="36">1</text>
<text x="146.9" y="43.1">1</text>
<text x="75.9" y="60.4">1</text>
<text x="68.4" y="99.4">1</text>
</g>
<g font-size="1.9" fill="#373435">
<text x="102.1" y="163.7">1</text>
<text x="113" y="163.7">1</text>
<text x="122.7" y="163.7">1</text>
<text x="131" y="163.7">1</text>
</g>
</svg>
